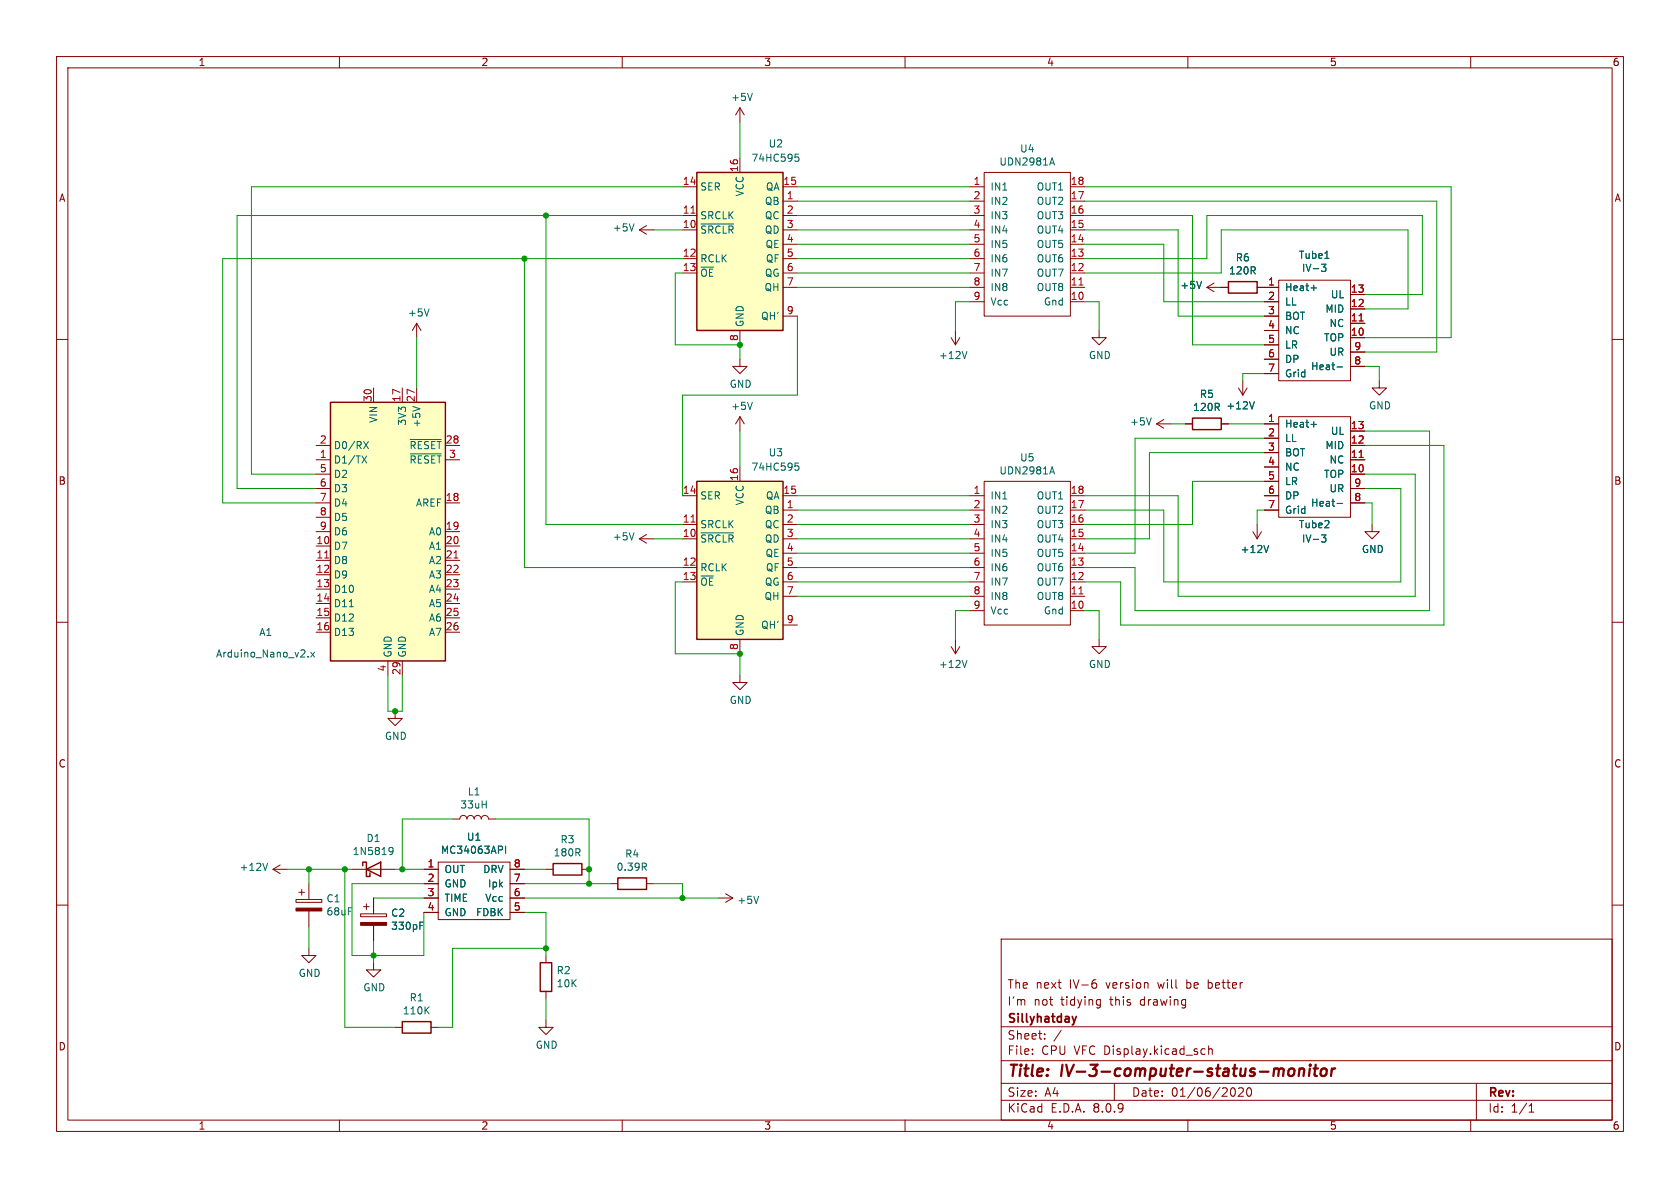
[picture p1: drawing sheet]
<svg xmlns="http://www.w3.org/2000/svg" width="297mm" height="210mm" viewBox="0 0 297 210" stroke-linecap="round" stroke-linejoin="round" font-family="sans-serif">
<g fill="none" stroke="#840000" stroke-width=".18">
<path d="M10 10h277v190h-277zM12 12h273v186h-273zM60 10v2M110 10v2M160 10v2M210 10v2M260 10v2M213.4 50.8l1.2 .8M213.4 50.8h3.8M214.6 50l-1.2 .8M222.2 50.8h1.3M10 60h2"/>
<path d="M223.5 74.9h2.6M223.5 77.5h2.6M226.1 73.7h12.7v17.7h-12.7zM238.8 78.7h2.5M238.8 76.2h2.5M243.8 67.3v1.3h1.3l-1.3 1.3-1.2-1.3h1.2M285 60h2M113 95.3l1.3 .7M113 95.3h2.6M114.3 94.5l-1.3 .8M221.5 94l.7 1.3M222.2 92.7v2.6"/>
<path d="M223 94l-.8 1.3M223.5 80h2.6M223.5 82.6h2.6M223.5 85.1h2.6M223.5 87.6h2.6M223.5 90.2h2.6M238.8 83.8h2.5M238.8 81.3h2.5M238.8 88.9h2.5M238.8 86.4h2.5M242.6 92.7v1.3h1.2l-1.2 1.3-1.3-1.3h1.3M10 110h2"/>
<path d="M285 110h2M69.8 125.7v1.3h1.3l-1.3 1.3-1.2-1.3h1.2M48.3 153.7l1.2 .7M48.3 153.7h2.5M49.5 152.9l-1.2 .8M107.9 156.2h1.3M114.3 156.2h1.3M127 158.8h2.5M128.3 158l1.2 .8M129.5 158.8l-1.2 .7M10 160h2M96.5 168.9v1.3"/>
<path d="M96.5 175.3v1.2M177 166h108v32h-108zM193.3 173.8h.4l.2 .3-.1 .5-.5 .1M193.5 173.2h.2M194.1 176.7l.4 .1M194.5 176.7v1.2l-.3 .3M194.5 177.6l-.4 .1M285 160h2M60 198v2M69.8 181.6h1.3M76.2 181.6h1.3M96.5 180.3v1.3h1.3l-1.3 1.3-1.3-1.3h1.3"/>
<path d="M110 198v2M160 198v2M177 194.5h108M177 191.5h108M177 187.5h108M177 181.5h108M182.5 186.3v.1M182.5 185.5v.1M184.7 183.6v.1M184.7 182.8v.1M187.6 182.1l-1.3 2M197 191.5v3"/>
<path d="M210 198v2M212.6 185.4l.4 .1M213 186.3l-.4 .1M213.7 185.5l.2-.1 .3 .1 .1 .9M213.7 184.9v1.5M218.2 192.4l.2 .8-.2 .5-.2 .1M219.7 192.4v.5l-.8 .9h.9M220.5 192.4a.81 .81 0 0 0 .4 1.4l.2-.1 .1-.5-.1-.8M260 198v2M261 191.5v6.5M270.3 196.6h.9M270.3 195.5l.4-.4v1.5"/>
</g>
<path d="M228 189a.5 .5 0 0 1 .8 .3v.5a.62 .62 0 0 1-.7 .4M229.7 189.1a.49 .49 0 0 1 .9 .1l-.2 1M229.8 188.9l-.2 1.3M231.6 188.9l-.2 1.3M231.6 188.2v.2M231.6 188.2l-.1 .1 .1 .1M231.6 188.2l.1 .1-.1 .1M232.2 188.9h.8M232.6 188.2l-.2 1.7 .1 .2 .3 .1M233.6 189.1a.52 .52 0 0 1 .6-.2 .52 .52 0 0 1 .4 .4l-.1 .5a.55 .55 0 0 1-.5 .4 .55 .55 0 0 1-.6-.4zM235.5 188.9l-.2 1.3M236 188.9l-.4 .1-.2 .3" fill="none" stroke="#840000" stroke-width=".4"/>
<path d="M189.6 179.7l.3 1M190.3 179.7l-.4 1M189.9 180.7l-.2 .4" fill="none" stroke="#840000" stroke-width=".3"/>
<path d="M212.4 49.7l-.4 1.3M231.8 75h.9M112.1 94.2l-.4 1.2M224.3 96.4l-.4 1.3M233.6 94.6h.8l-.4 .4 .3 .2 .1 .4-.2 .2h-.4M236.4 89h.9M47.3 152.6l-.4 1.3M113.8 153.2l.5 .6M114.1 152.6l.2 .2-.2 .4M134.1 158.4l-.4 1.3M75.3 178.5l.6 .7M75.9 178l-.8 .7" fill="none" stroke="#006464" stroke-width=".18"/>
<path d="M217.2 49.8h5v2h-5zM109.2 155.2h5.1v2h-5.1zM95.5 170.2h2v5.1h-2zM71.1 180.6h5.1v2h-5.1z" fill="none" stroke="#840000" stroke-width=".25"/>
<path d="M240.3 80.9h.7" fill="none" stroke="#a90000" stroke-width=".18"/>
<path d="M123.2 85.1h15.2v27.9h-15.2z" fill="#ffffc2"/>
<path d="M123.2 85.1h15.2v27.9h-15.2z" fill="none" stroke="#840000" stroke-width=".25"/>
<g fill="none" stroke="#840000" stroke-width=".18">
<path d="M130.8 19.1v2.5M130.8 19.1l-.8 1.2M130.8 19.1l.8 1.2M120.6 95.3h2.6M120.6 92.7h2.6M120.6 87.6h2.6M130.8 82.6v2.5M138.4 90.2h2.6M138.4 95.3h2.6M138.4 92.7h2.6M138.4 87.6h2.6M138.4 97.8h2.6"/>
<path d="M120.6 100.3h2.6M120.6 102.9h2.6M130.8 113v2.6M138.4 100.3h2.6M138.4 102.9h2.6M138.4 105.4h2.6M138.4 110.5h2.6"/>
</g>
<path d="M133 16.5l-.4 1.3M123.9 94.2h5.8M140.6 81.9h.6M140.7 82.3h.3l.2 .3v.4l-.5 .1" fill="none" stroke="#006464" stroke-width=".18"/>
<path d="M122.2 92.3h.7" fill="none" stroke="#a90000" stroke-width=".18"/>
<path d="M123.2 30.5h15.2v27.9h-15.2z" fill="#ffffc2"/>
<path d="M123.2 30.5h15.2v27.9h-15.2zM97.8 152.7h5.1v2h-5.1z" fill="none" stroke="#840000" stroke-width=".25"/>
<g fill="none" stroke="#840000" stroke-width=".18">
<path d="M120.6 38.1h2.6M120.6 33h2.6M130.8 27.9v2.6M138.4 35.6h2.6M138.4 38.1h2.6M138.4 33h2.6M171.4 35.6h2.6M171.4 38.1h2.6M171.4 33h2.6M174 30.5h15.2v25.4h-15.2zM189.2 35.6h2.6M189.2 38.1h2.6"/>
<path d="M189.2 33h2.6M120.6 40.6h2.6M120.6 45.7h2.6M120.6 48.3h2.6M130.8 58.4v2.6M138.4 40.6h2.6M138.4 45.7h2.6M138.4 48.3h2.6M138.4 43.2h2.6M138.4 50.8h2.6M138.4 55.9h2.6M168.1 59.7l.8 1.3"/>
<path d="M168.9 58.4v2.6M169.7 59.7l-.8 1.3M171.4 40.6h2.6M171.4 45.7h2.6M171.4 48.3h2.6M171.4 43.2h2.6M171.4 50.8h2.6M171.4 53.3h2.6M189.2 40.6h2.6M189.2 45.7h2.6M189.2 48.3h2.6M189.2 43.2h2.6"/>
<path d="M189.2 50.8h2.6M189.2 53.3h2.6M130.8 63.5v1.3h1.3l-1.3 1.2-1.3-1.2h1.3M130.8 73.7v2.5M130.8 73.7l-.8 1.2M130.8 73.7l.8 1.2M171.4 87.6h2.6M171.4 97.8h2.6M171.4 95.3h2.6M171.4 92.7h2.6M171.4 90.2h2.6M174 85.1h15.2v25.4h-15.2z"/>
<path d="M189.2 87.6h2.6M189.2 97.8h2.6M189.2 95.3h2.6M189.2 92.7h2.6M189.2 90.2h2.6M168.1 114.3l.8 1.3M168.9 113v2.6M169.7 114.3l-.8 1.3M171.4 108h2.6M171.4 105.4h2.6M171.4 102.9h2.6M171.4 100.3h2.6"/>
<path d="M189.2 108h2.6M189.2 105.4h2.6M189.2 102.9h2.6M189.2 100.3h2.6M194.3 113v1.3h1.3l-1.3 1.3-1.3-1.3h1.3M74.9 153.7h2.6M74.9 156.2h2.6M74.9 158.8h2.6M77.5 152.4h12.7v10.2h-12.7zM90.2 153.7h2.5M90.2 156.2h2.5M90.2 158.8h2.5"/>
<path d="M96.5 153.7h1.3M102.9 153.7h1.2M74.9 161.3h2.6M90.2 161.3h2.5"/>
</g>
<path d="M123.9 39.6h5.8M140.6 27.2h.6M140.7 27.7h.3l.2 .3v.4l-.5 .1M185.7 28.8h.6M186 27.9l.4 1.3M133 71.1l-.4 1.3M170.9 62.1l-.4 1.3M185.7 83.4h.6M186 82.5l.4 1.3M170.9 116.7l-.4 1.3M88.8 149.7v.4M89.4 149.6v1.2" fill="none" stroke="#006464" stroke-width=".18"/>
<path d="M122.2 37.7h.7M190.7 50.4h.8M190.7 105h.8" fill="none" stroke="#a90000" stroke-width=".18"/>
<path d="M58.4 71.1h20.3v45.7h-20.3z" fill="#ffffc2"/>
<path d="M58.4 71.1h20.3v45.7h-20.3zM210.8 73.9h5.1v2h-5.1zM64.1 153v-.6h.7v2.5h.6v-.6M64.8 153.7l2.5-1.3v2.5z" fill="none" stroke="#840000" stroke-width=".25"/>
<g fill="none" stroke="#840000" stroke-width=".18">
<path d="M114.3 39.9l-1.3 .7M73.7 57.2v2.5M73.7 57.2l-.8 1.2M73.7 57.2l.7 1.2M113 40.6l1.3 .8M113 40.6h2.6M194.3 58.4v1.3h1.3l-1.3 1.3-1.3-1.3h1.3M215.9 50.8h1.3M222.2 50.8h3.9M223.5 53.3h2.6M223.5 55.9h2.6M223.5 58.4h2.6"/>
<path d="M226.1 49.5h12.7v17.8h-12.7zM238.8 59.7h2.5M238.8 57.2h2.5M238.8 54.6h2.5M238.8 52.1h2.5M55.9 78.7h2.5M66 68.6v2.5M71.1 68.6v2.5M73.7 68.6v2.5M78.7 78.7h2.6M204.5 74.9h2.5M204.5 74.9l1.2 .8"/>
<path d="M205.7 74.2l-1.2 .7M209.5 74.9h1.3M215.9 74.9h1.3M218.9 68.6l.8 1.3M219.7 67.3v2.6M220.5 68.6l-.8 1.3M223.5 74.9h2.6M223.5 61h2.6M223.5 63.5h2.6M223.5 66h2.6M223.5 77.5h2.6M238.8 78.7h2.5"/>
<path d="M238.8 64.8h2.5M238.8 62.2h2.5M238.8 76.2h2.5M55.9 81.3h2.5M55.9 96.5h2.5M55.9 99.1h2.5M55.9 88.9h2.5M55.9 94h2.5M55.9 83.8h2.5M55.9 86.4h2.5M55.9 91.4h2.5M78.7 81.3h2.6"/>
<path d="M78.7 96.5h2.6M78.7 99.1h2.6M78.7 88.9h2.6M78.7 94h2.6M223.5 80h2.6M223.5 82.6h2.6M223.5 85.1h2.6M223.5 87.6h2.6M223.5 90.2h2.6M238.8 81.3h2.5M238.8 88.9h2.5M238.8 83.8h2.5"/>
<path d="M238.8 86.4h2.5M55.9 101.6h2.5M55.9 104.1h2.5M55.9 106.7h2.5M55.9 109.2h2.5M55.9 111.8h2.5M68.6 116.8v2.6M71.1 116.8v2.6M78.7 101.6h2.6M78.7 104.1h2.6M78.7 106.7h2.6M78.7 109.2h2.6"/>
<path d="M78.7 111.8h2.6M130.8 119.4v1.3h1.3l-1.3 1.2-1.3-1.2h1.3M52.3 159h4.6v.5h-4.6zM52.8 157.7h1M53.3 157.2v1M54.6 156.2v2.8M62.2 153.7h7.6M64.8 159.8v1M66 158.8v2.7M74.9 153.7h2.6M74.9 156.2h2.6M74.9 158.8h2.6"/>
<path d="M80 144.8h1.3a.64 .64 0 0 1 .6-.7 .64 .64 0 0 1 .6 .7 .64 .64 0 0 1 .7-.7 .64 .64 0 0 1 .6 .7 .64 .64 0 0 1 .7-.7 .64 .64 0 0 1 .6 .7 .64 .64 0 0 1 .6-.7 .64 .64 0 0 1 .7 .7h1.2M90.2 153.7h2.5M90.2 156.2h2.5M90.2 158.8h2.5M54.6 167.6v1.3h1.3l-1.3 1.3-1.3-1.3h1.3M54.6 161v2.8M63.8 161.5h4.5v.6h-4.5zM64.3 160.3h1M66 170.2v1.3h1.3l-1.3 1.2-1.2-1.2h1.2M66 163.6v2.8M74.9 161.3h2.6M90.2 161.3h2.5"/>
</g>
<g fill="none" stroke="#006464" stroke-width=".18">
<path d="M112.1 39.6l-.4 1.2M75.9 54.6l-.5 1.3M212.4 49.7l-.4 1.3M231.8 50.9h.9M233.6 46.7h.8l-.4 .5 .3 .1 .1 .4-.2 .3h-.4M234.2 45.7h.7M64.3 78l.8 1.3M65.1 78l-.8 1.3M72.5 77.7h5.5M73 71.8l1.2 .5M203.5 73.9l-.4 1.2M221.7 71l-.4 1.3"/>
<path d="M231.8 75h.9M236.4 64.9h.9M64 80.6l.8 1.3M64.8 80.6l-.8 1.3M72.5 80.2h5.5M224.3 96.4l-.4 1.3M233.6 94.6h.8l-.4 .4 .3 .2 .1 .4-.2 .2h-.4M236.4 89h.9M54.5 116v.1M54.9 115.3l.7 .8M55.6 115.3l-.7 .8M61.7 107.3h.8"/>
<path d="M68.9 149.9l.3-.1 .2 .1a.84 .84 0 0 1-.3 1.2h-.2M69.5 150.3l-.3 .3-.3-.1M88.8 149.7v.4M89.4 149.6v1.2M74.2 163.6h.5M74.2 163h.6"/>
</g>
<path d="M240.3 56.7h.7M57.4 98.6h.7M80.3 98.6h.7M240.3 80.9h.7" fill="none" stroke="#a90000" stroke-width=".18"/>
<g fill="#840000" stroke="#840000" stroke-width=".18">
<path d="M63.8 163.1h4.5v.5h-4.5z"/>
<path d="M52.3 160.5h4.6v.5h-4.6z"/>
</g>
<g fill="none" stroke="#009600" stroke-width=".18">
<path d="M96.5 38.1v54.6h24.1M120.6 38.1h-78.7v48.3h14M120.6 33h-76.2v50.8h11.5M130.8 21.6v6.3M141 38.1h30.4M141 33h30.4M141 35.6h30.4M191.8 38.1h19v22.9h12.7M191.8 33h64.7v26.7h-15.2M191.8 35.6h62.2v26.6h-12.7M73.7 59.7v8.9M92.7 45.7v54.6h27.9"/>
<path d="M115.6 40.6h5M120.6 48.3h-1.2v12.7h11.4v2.5M120.6 45.7h-81.2v43.2h16.5M141 55.9v14h-20.4v17.7M141 40.6h30.4M141 45.7h30.4M141 43.2h30.4M141 48.3h30.4M141 50.8h30.4M171.4 53.3h-2.5v5.1M191.8 45.7h21.6v-7.6h38.1v14h-10.2M191.8 43.2h13.9v10.1h17.8"/>
<path d="M191.8 40.6h16.5v15.3h15.2M191.8 48.3h24.1v-7.7h33v14h-7.6M191.8 53.3h2.5v5.1M130.8 76.2v6.4M207 74.9h2.5M217.2 74.9h6.3M223.5 66h-3.8v1.3M223.5 77.5h-22.8v20.3h-8.9M241.3 78.7h14v31.8h-57.2v-7.6h-6.3M241.3 76.2h11.4v31.8h-52v-7.7h-8.9M241.3 64.8h2.5v2.5M115.6 95.3h5"/>
<path d="M141 90.2h30.4M141 87.6h30.4M141 92.7h30.4M141 95.3h30.4M141 97.8h30.4M223.5 85.1h-12.7v7.6h-19M223.5 90.2h-1.3v2.5M223.5 80h-20.3v15.3h-11.4M241.3 86.4h6.3v16.5h-41.9v-12.7h-13.9M241.3 83.8h8.9v21.6h-41.9v-17.8h-16.5M241.3 88.9h1.3v3.8M68.6 119.4v6.3h2.5v-6.3"/>
<path d="M120.6 102.9h-1.2v12.7h11.4v3.8M141 102.9h30.4M141 105.4h30.4M141 100.3h30.4M171.4 108h-2.5v5M191.8 108h2.5v5M50.8 153.7h11.4M54.6 153.7v2.5M61 153.7v27.9h8.8M66 158.8h8.9M69.8 153.7h5.1M74.9 156.2h-12.7v12.7h12.7v-7.6"/>
<path d="M80 144.8h-8.9v8.9M87.6 144.8h16.5v11.4M92.7 153.7h3.8M92.7 156.2h15.2M92.7 158.8h34.3M115.6 156.2h5v2.6M54.6 163.8v3.8M66 166.4v3.8M92.7 161.3h3.8v7.6M96.5 176.5v3.8M96.5 167.6h-16.5v14h-2.5"/>
</g>
<g fill="#009600" stroke="#009600" stroke-width=".18">
<circle cx="104.1" cy="153.7" r=".46"/>
<circle cx="92.7" cy="45.7" r=".46"/>
<circle cx="96.5" cy="38.1" r=".46"/>
<circle cx="69.8" cy="125.7" r=".46"/>
<circle cx="130.8" cy="115.6" r=".46"/>
<circle cx="130.8" cy="61" r=".46"/>
<circle cx="120.6" cy="158.8" r=".46"/>
<circle cx="104.1" cy="156.2" r=".46"/>
<circle cx="96.5" cy="167.6" r=".46"/>
<circle cx="54.6" cy="153.7" r=".46"/>
<circle cx="66" cy="168.9" r=".46"/>
<circle cx="71.1" cy="153.7" r=".46"/>
<circle cx="61" cy="153.7" r=".46"/>
</g>
<g font-size="2.8" fill="#840000">
<text x="178" y="190.9">Title:</text>
<text x="187.7" y="190.9">IV-3-computer-status-monitor</text>
</g>
<g font-size="2.1" fill="#840000">
<text x="178" y="178">I'm</text>
<text x="178" y="175">The</text>
<text x="182.7" y="178">not</text>
<text x="183.1" y="175">next</text>
<text x="187.6" y="178">tidying</text>
<text x="189.1" y="175">IV-6</text>
<text x="195.7" y="175">version</text>
<text x="196.4" y="178">this</text>
<text x="201.8" y="178">drawing</text>
<text x="205" y="175">will</text>
<text x="210.1" y="175">be</text>
<text x="214.1" y="175">better</text>
<text x="178" y="184">Sheet:</text>
<text x="178" y="181.2">Sillyhatday</text>
<text x="178" y="186.7">File:</text>
<text x="184.1" y="186.7">CPU VFC Display.kicad_sch</text>
<text x="178" y="196.9">KiCad</text>
<text x="178" y="194.1">Size:</text>
<text x="184.7" y="194.1">A4</text>
<text x="185.7" y="196.9">E.D.A.</text>
<text x="193.3" y="196.9">8.0.9</text>
<text x="200" y="194.1">Date:</text>
<text x="207" y="194.1">01/06/2020</text>
<text x="263" y="194.3">Rev:</text>
<text x="263" y="196.9">Id:</text>
<text x="267.1" y="196.9">1/1</text>
</g>
<g font-size="1.8" fill="#840000">
<text x="35" y="11.9">1</text>
<text x="85" y="11.9">2</text>
<text x="135" y="11.9">3</text>
<text x="185" y="11.9">4</text>
<text x="235" y="11.9">5</text>
<text x="285" y="11.9">6</text>
<text x="10.3" y="35.9">A</text>
<text x="285.3" y="35.9">A</text>
<text x="10.3" y="85.9">B</text>
<text x="285.3" y="85.9">B</text>
<text x="10.3" y="135.9">C</text>
<text x="285.3" y="135.9">C</text>
<text x="10.3" y="185.9">D</text>
<text x="285.3" y="185.9">D</text>
<text x="35" y="199.9">1</text>
<text x="85" y="199.9">2</text>
<text x="135" y="199.9">3</text>
<text x="185" y="199.9">4</text>
<text x="235" y="199.9">5</text>
<text x="285" y="199.9">6</text>
</g>
<g font-size="1.8" fill="#006464">
<text x="129.2" y="18.1">+5V</text>
<text x="132.7" y="28.8">74HC595</text>
<text x="135.8" y="26.3">U2</text>
<text x="176.6" y="29.5">UDN2981A</text>
<text x="180.2" y="27.2">U4</text>
<text x="123.7" y="33.9">SER</text>
<text x="131.7" y="34.8" transform="rotate(-90 131.7 34.8)">VCC</text>
<text x="135.3" y="33.9">QA</text>
<text x="175" y="33.9">IN1</text>
<text x="183.2" y="33.9">OUT1</text>
<text x="108.2" y="41.1">+5V</text>
<text x="123.7" y="41.5">~{SRCLR}</text>
<text x="123.7" y="39">SRCLK</text>
<text x="135.1" y="36.4">QB</text>
<text x="135.1" y="39">QC</text>
<text x="135.1" y="41.5">QD</text>
<text x="175" y="36.4">IN2</text>
<text x="175" y="39">IN3</text>
<text x="175" y="41.5">IN4</text>
<text x="183.2" y="41.5">OUT4</text>
<text x="183.2" y="39">OUT3</text>
<text x="183.2" y="36.4">OUT2</text>
<text x="123.7" y="46.6">RCLK</text>
<text x="135.2" y="44">QE</text>
<text x="135.3" y="46.6">QF</text>
<text x="175" y="44">IN5</text>
<text x="175" y="46.6">IN6</text>
<text x="183.2" y="46.6">OUT6</text>
<text x="183.2" y="44">OUT5</text>
<text x="218.4" y="46.4">R6</text>
<text x="229.5" y="45.9">Tube1</text>
<text x="123.7" y="49.1">~{OE}</text>
<text x="135.1" y="51.7">QH</text>
<text x="135.1" y="49.1">QG</text>
<text x="175" y="49.1">IN7</text>
<text x="175" y="51.7">IN8</text>
<text x="183.2" y="51.7">OUT8</text>
<text x="183.2" y="49.1">OUT7</text>
<text x="208.6" y="51.3">+5V</text>
<text x="217.2" y="48.7">120R</text>
<text x="227.1" y="51.7">Heat+</text>
<text x="230.1" y="48.3">IV-3</text>
<text x="235.2" y="52.9">UL</text>
<text x="72" y="56.2">+5V</text>
<text x="131.7" y="57.9" transform="rotate(-90 131.7 57.9)">GND</text>
<text x="134.5" y="56.7">QH'</text>
<text x="175" y="54.2">Vcc</text>
<text x="184.4" y="54.2">Gnd</text>
<text x="227.1" y="54.2">LL</text>
<text x="227.1" y="56.7">BOT</text>
<text x="227.1" y="59.3">NC</text>
<text x="234.2" y="55.5">MID</text>
<text x="234.9" y="58">NC</text>
<text x="165.9" y="63.7">+12V</text>
<text x="192.4" y="63.7">GND</text>
<text x="227.1" y="61.8">LR</text>
<text x="227.1" y="64.4">DP</text>
<text x="231.7" y="65.6">Heat-</text>
<text x="234" y="60.6">TOP</text>
<text x="234.9" y="63.1">UR</text>
<text x="128.9" y="68.8">GND</text>
<text x="212" y="70.5">R5</text>
<text x="227.1" y="66.9">Grid</text>
<text x="66.9" y="74.9" transform="rotate(-90 66.9 74.9)">VIN</text>
<text x="72" y="75.3" transform="rotate(-90 72 75.3)">3V3</text>
<text x="74.5" y="75.7" transform="rotate(-90 74.5 75.7)">+5V</text>
<text x="129.2" y="72.7">+5V</text>
<text x="199.7" y="75.4">+5V</text>
<text x="210.8" y="72.8">120R</text>
<text x="216.7" y="72.6">+12V</text>
<text x="227.1" y="75.8">Heat+</text>
<text x="235.2" y="77.1">UL</text>
<text x="241.9" y="72.6">GND</text>
<text x="58.9" y="82.1">D1/TX</text>
<text x="58.9" y="79.6">D0/RX</text>
<text x="72.3" y="79.6">~{RESET}</text>
<text x="72.3" y="82.1">~{RESET}</text>
<text x="132.7" y="83.4">74HC595</text>
<text x="135.8" y="80.9">U3</text>
<text x="180.2" y="81.8">U5</text>
<text x="227.1" y="78.3">LL</text>
<text x="227.1" y="80.9">BOT</text>
<text x="227.1" y="83.4">NC</text>
<text x="234.2" y="79.6">MID</text>
<text x="234.9" y="82.1">NC</text>
<text x="58.9" y="84.7">D2</text>
<text x="58.9" y="87.2">D3</text>
<text x="58.9" y="89.8">D4</text>
<text x="73.4" y="89.8">AREF</text>
<text x="123.7" y="88.5">SER</text>
<text x="131.7" y="89.4" transform="rotate(-90 131.7 89.4)">VCC</text>
<text x="135.3" y="88.5">QA</text>
<text x="175" y="88.5">IN1</text>
<text x="176.6" y="84.1">UDN2981A</text>
<text x="183.2" y="88.5">OUT1</text>
<text x="227.1" y="86">LR</text>
<text x="227.1" y="88.5">DP</text>
<text x="231.7" y="89.8">Heat-</text>
<text x="234" y="84.7">TOP</text>
<text x="234.9" y="87.2">UR</text>
<text x="58.9" y="92.3">D5</text>
<text x="58.9" y="94.8">D6</text>
<text x="75.7" y="94.8">A0</text>
<text x="108.2" y="95.7">+5V</text>
<text x="123.7" y="93.6">SRCLK</text>
<text x="135.1" y="91">QB</text>
<text x="135.1" y="93.6">QC</text>
<text x="175" y="91">IN2</text>
<text x="175" y="93.6">IN3</text>
<text x="183.2" y="93.6">OUT3</text>
<text x="183.2" y="91">OUT2</text>
<text x="227.1" y="91">Grid</text>
<text x="229.5" y="93.6">Tube2</text>
<text x="58.9" y="97.4">D7</text>
<text x="58.9" y="99.9">D8</text>
<text x="75.7" y="97.4">A1</text>
<text x="75.7" y="99.9">A2</text>
<text x="123.7" y="96.1">~{SRCLR}</text>
<text x="123.7" y="101.2">RCLK</text>
<text x="135.1" y="96.1">QD</text>
<text x="135.2" y="98.7">QE</text>
<text x="135.3" y="101.2">QF</text>
<text x="175" y="96.1">IN4</text>
<text x="175" y="98.7">IN5</text>
<text x="175" y="101.2">IN6</text>
<text x="183.2" y="101.2">OUT6</text>
<text x="183.2" y="98.7">OUT5</text>
<text x="183.2" y="96.1">OUT4</text>
<text x="219.2" y="98">+12V</text>
<text x="230.1" y="96.1">IV-3</text>
<text x="240.7" y="98">GND</text>
<text x="58.9" y="102.5">D9</text>
<text x="58.9" y="105">D10</text>
<text x="58.9" y="107.5">D11</text>
<text x="75.7" y="102.5">A3</text>
<text x="75.7" y="105">A4</text>
<text x="75.7" y="107.5">A5</text>
<text x="123.7" y="103.7">~{OE}</text>
<text x="135.1" y="106.3">QH</text>
<text x="135.1" y="103.7">QG</text>
<text x="175" y="103.7">IN7</text>
<text x="175" y="106.3">IN8</text>
<text x="183.2" y="106.3">OUT8</text>
<text x="183.2" y="103.7">OUT7</text>
<text x="45.7" y="112.6">A1</text>
<text x="58.9" y="110.1">D12</text>
<text x="58.9" y="112.6">D13</text>
<text x="75.7" y="110.1">A6</text>
<text x="75.7" y="112.6">A7</text>
<text x="131.7" y="112.5" transform="rotate(-90 131.7 112.5)">GND</text>
<text x="134.5" y="111.4">QH'</text>
<text x="175" y="108.8">Vcc</text>
<text x="184.4" y="108.8">Gnd</text>
<text x="38.1" y="116.4">Arduino_Nano_v2.x</text>
<text x="69.4" y="116.3" transform="rotate(-90 69.4 116.3)">GND</text>
<text x="72" y="116.3" transform="rotate(-90 72 116.3)">GND</text>
<text x="165.9" y="118.3">+12V</text>
<text x="192.4" y="118.3">GND</text>
<text x="128.9" y="124.6">GND</text>
<text x="67.9" y="131">GND</text>
<text x="81.3" y="143.1">33uH</text>
<text x="82.6" y="140.8">L1</text>
<text x="64.7" y="149">D1</text>
<text x="82.4" y="148.8">U1</text>
<text x="99" y="149.3">R3</text>
<text x="42.3" y="154.2">+12V</text>
<text x="62.2" y="151.4">1N5819</text>
<text x="77.9" y="151.1">MC34063API</text>
<text x="78.5" y="154.5">OUT</text>
<text x="85.3" y="154.5">DRV</text>
<text x="97.8" y="151.6">180R</text>
<text x="108.9" y="154.1">0.39R</text>
<text x="110.4" y="151.8">R4</text>
<text x="57.6" y="159.7">C1</text>
<text x="78.5" y="157.1">GND</text>
<text x="78.5" y="159.6">TIME</text>
<text x="85.7" y="159.6">Vcc</text>
<text x="86.2" y="157.1">Ipk</text>
<text x="130.3" y="160">+5V</text>
<text x="57.6" y="162">68uF</text>
<text x="69" y="162.3">C2</text>
<text x="69" y="164.6">330pF</text>
<text x="78.5" y="162.2">GND</text>
<text x="84.1" y="162.2">FDBK</text>
<text x="52.7" y="172.9">GND</text>
<text x="98.3" y="172.4">R2</text>
<text x="64.1" y="175.4">GND</text>
<text x="71.1" y="179.5">110K</text>
<text x="72.3" y="177.2">R1</text>
<text x="98.3" y="174.7">10K</text>
<text x="94.6" y="185.6">GND</text>
</g>
<g font-size="1.8" fill="#a90000">
<text x="120.6" y="32.8">14</text>
<text x="130.6" y="30.5" transform="rotate(-90 130.6 30.5)">16</text>
<text x="138.4" y="32.8">15</text>
<text x="139" y="35.3">1</text>
<text x="172" y="32.8">1</text>
<text x="172" y="35.3">2</text>
<text x="189.2" y="35.3">17</text>
<text x="189.2" y="32.8">18</text>
<text x="120.6" y="40.4">10</text>
<text x="120.6" y="37.8">11</text>
<text x="139" y="37.8">2</text>
<text x="139" y="40.4">3</text>
<text x="172" y="37.8">3</text>
<text x="172" y="40.4">4</text>
<text x="189.2" y="40.4">15</text>
<text x="189.2" y="37.8">16</text>
<text x="120.6" y="45.5">12</text>
<text x="139" y="42.9">4</text>
<text x="139" y="45.5">5</text>
<text x="172" y="42.9">5</text>
<text x="172" y="45.5">6</text>
<text x="189.2" y="45.5">13</text>
<text x="189.2" y="42.9">14</text>
<text x="120.6" y="48">13</text>
<text x="139" y="48">6</text>
<text x="139" y="50.5">7</text>
<text x="172" y="48">7</text>
<text x="172" y="50.5">8</text>
<text x="172" y="53.1">9</text>
<text x="189.2" y="53.1">10</text>
<text x="189.2" y="50.5">11</text>
<text x="189.2" y="48">12</text>
<text x="224.1" y="50.5">1</text>
<text x="224.1" y="53.1">2</text>
<text x="238.7" y="51.8">13</text>
<text x="139" y="55.6">9</text>
<text x="224.1" y="55.6">3</text>
<text x="224.1" y="58.2">4</text>
<text x="238.7" y="59.4">10</text>
<text x="238.7" y="56.9">11</text>
<text x="238.7" y="54.4">12</text>
<text x="130.6" y="60.4" transform="rotate(-90 130.6 60.4)">8</text>
<text x="224.1" y="60.7">5</text>
<text x="224.1" y="63.2">6</text>
<text x="224.1" y="65.8">7</text>
<text x="239.3" y="64.5">8</text>
<text x="239.3" y="62">9</text>
<text x="65.8" y="71.2" transform="rotate(-90 65.8 71.2)">30</text>
<text x="70.9" y="71.2" transform="rotate(-90 70.9 71.2)">17</text>
<text x="73.4" y="71.2" transform="rotate(-90 73.4 71.2)">27</text>
<text x="224.1" y="74.7">1</text>
<text x="224.1" y="77.2">2</text>
<text x="238.7" y="75.9">13</text>
<text x="56.4" y="81">1</text>
<text x="56.4" y="78.5">2</text>
<text x="56.4" y="83.6">5</text>
<text x="78.7" y="78.5">28</text>
<text x="79.3" y="81">3</text>
<text x="224.1" y="79.8">3</text>
<text x="224.1" y="82.3">4</text>
<text x="238.7" y="83.6">10</text>
<text x="238.7" y="81">11</text>
<text x="238.7" y="78.5">12</text>
<text x="56.4" y="86.1">6</text>
<text x="56.4" y="88.6">7</text>
<text x="78.7" y="88.6">18</text>
<text x="120.6" y="87.4">14</text>
<text x="130.6" y="85.1" transform="rotate(-90 130.6 85.1)">16</text>
<text x="138.4" y="87.4">15</text>
<text x="139" y="89.9">1</text>
<text x="172" y="87.4">1</text>
<text x="172" y="89.9">2</text>
<text x="189.2" y="89.9">17</text>
<text x="189.2" y="87.4">18</text>
<text x="224.1" y="84.8">5</text>
<text x="224.1" y="87.4">6</text>
<text x="224.1" y="89.9">7</text>
<text x="239.3" y="88.6">8</text>
<text x="239.3" y="86.1">9</text>
<text x="56.4" y="91.2">8</text>
<text x="56.4" y="93.7">9</text>
<text x="78.7" y="93.7">19</text>
<text x="120.6" y="95">10</text>
<text x="120.6" y="92.5">11</text>
<text x="139" y="92.5">2</text>
<text x="139" y="95">3</text>
<text x="172" y="92.5">3</text>
<text x="172" y="95">4</text>
<text x="189.2" y="95">15</text>
<text x="189.2" y="92.5">16</text>
<text x="55.8" y="96.3">10</text>
<text x="55.8" y="98.8">11</text>
<text x="55.8" y="101.3">12</text>
<text x="78.7" y="96.3">20</text>
<text x="78.7" y="98.8">21</text>
<text x="78.7" y="101.3">22</text>
<text x="120.6" y="100.1">12</text>
<text x="139" y="97.5">4</text>
<text x="139" y="100.1">5</text>
<text x="172" y="97.5">5</text>
<text x="172" y="100.1">6</text>
<text x="189.2" y="100.1">13</text>
<text x="189.2" y="97.5">14</text>
<text x="55.8" y="103.9">13</text>
<text x="55.8" y="106.4">14</text>
<text x="78.7" y="103.9">23</text>
<text x="78.7" y="106.4">24</text>
<text x="120.6" y="102.6">13</text>
<text x="139" y="102.6">6</text>
<text x="139" y="105.2">7</text>
<text x="172" y="102.6">7</text>
<text x="172" y="105.2">8</text>
<text x="172" y="107.7">9</text>
<text x="189.2" y="107.7">10</text>
<text x="189.2" y="105.2">11</text>
<text x="189.2" y="102.6">12</text>
<text x="55.8" y="109">15</text>
<text x="55.8" y="111.5">16</text>
<text x="78.7" y="109">25</text>
<text x="78.7" y="111.5">26</text>
<text x="139" y="110.2">9</text>
<text x="68.3" y="118.8" transform="rotate(-90 68.3 118.8)">4</text>
<text x="70.9" y="119.4" transform="rotate(-90 70.9 119.4)">29</text>
<text x="130.6" y="115" transform="rotate(-90 130.6 115)">8</text>
<text x="75.5" y="153.4">1</text>
<text x="75.5" y="156">2</text>
<text x="90.7" y="156">7</text>
<text x="90.7" y="153.4">8</text>
<text x="75.5" y="158.5">3</text>
<text x="75.5" y="161">4</text>
<text x="90.7" y="161">5</text>
<text x="90.7" y="158.5">6</text>
</g>
</svg>
